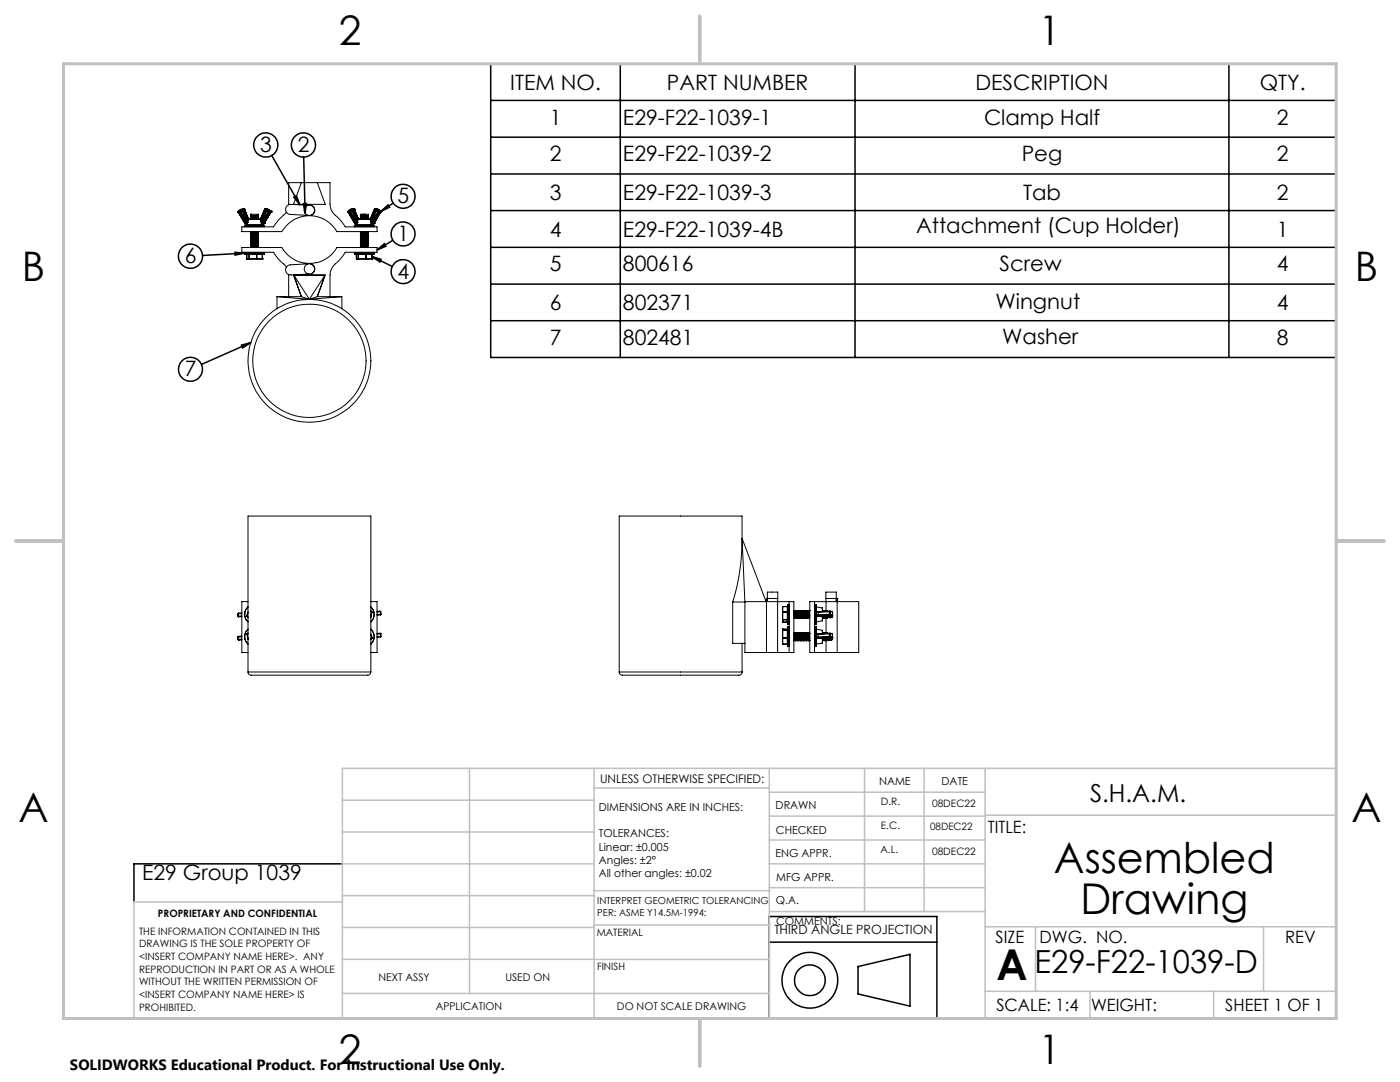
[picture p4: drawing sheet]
<svg xmlns="http://www.w3.org/2000/svg" width="279mm" height="216mm" viewBox="0 0 279 216" stroke-linecap="round" stroke-linejoin="round" font-family="sans-serif">
<g fill="none" stroke="#000" stroke-width=".2">
<path d="M60.1 36.4l-1.5 4.4h6.3l-1.6-4.4M47.5 42.3h.1M47.5 42.3l1.4 2.3M47.5 42.2v.1M47.5 42.2h.1M47.6 42.2l-.1 .1M47.6 42.2l1.4 2.3M47.8 42.4h.1M47.8 42.4l1.2 2M47.8 42.1v.3M47.8 42.1h.1M47.8 42.1l.2 .1"/>
<path d="M47.9 42.4l1.1 1.7M48 42.2l-.1 .2M48 42.2l.1 .1M48.1 42.3l-.2 .1M48.1 42.3l1 1.7M48.3 42l.2 .1M48.3 42l-.3 .2M48.3 42l.1 .2M48.4 42.2l-.3 .1M48.4 42.2l.7 1.8M48.4 41.9l.2 .1M48.4 41.9l-.6 .2"/>
<path d="M48.4 41.9h.1M48.4 41.9l-.1 .1M48.5 41.7h.1M48.5 41.7h.2M48.5 42.1l-.1 .1M48.5 42.1l.8 1.8M48.6 41.8a1.09 1.09 0 0 0-1 .4M48.6 42h.1M48.6 42l-.1 .1M48.6 41.8l.9 2.1M48.6 42l.8 1.9M48.6 41.7v.1"/>
<path d="M48.6 41.7l.1 .1M48.6 41.7a1.16 1.16 0 0 0-1.1 .5M48.6 41.7h.1M48.6 41.7l.2 .1M48.7 41.7l.1 .1M48.7 41.8h-.1M48.7 41.8l.8 1.8M48.7 41.8h.1M48.8 41.8h.1M48.8 41.8l.8 1.8M48.8 50.7h.1M48.8 45h4"/>
<path d="M48.8 45.2v.1M48.8 50.4h4M48.8 50.7h4M48.8 45.2h4M48.8 45v.2M48.8 50.4v.3M48.8 50.3v.1M48.9 44.6h.1M48.9 44.6l.4 .3M49 44.5l.3 .3M49 44.5l-.1 .1M49 44.1v.3"/>
<path d="M49 44.4h.1M49.1 44l.2 .1M49.1 44l-.1 .1M49.1 44h.2M49.1 44h.1M49.2 50.7h.1M49.2 51.6v.1M49.2 51.6h.1M49.2 50.7h3.2M49.2 50.7v.9M49.2 51.6h3.2M49.3 44.9h.1"/>
<path d="M49.3 44.8v.1M49.3 44.8h.1M49.3 43.9v.1M49.3 44.1h-.3M49.3 43.9l-.2 .1M49.3 43.9h.1M49.3 44h.1M49.3 44v.1M49.3 44.1l.1 .2M49.4 44.9h2.8M49.4 44.9h.1M49.4 44.4l-.2 .2-.2-.2"/>
<path d="M49.4 44.4h.1M49.4 44.4l-.1 .2-.3-.2M49.4 44.4h-.4M49.4 44.8v.1M49.4 44.9h-.1M49.4 43.9v.1M49.4 43.9h.1M49.4 44h.1M49.4 44v.3M49.5 43.9h.1M49.5 43.6v.3M49.5 43.6v.1"/>
<path d="M49.5 43.6h.1M49.5 43.6l.1 .1M49.5 43.9l-.2 .9M49.5 43.9l-.1 .9M49.5 43.7h.1M49.6 43.6h.1M49.6 43.7h2.4M49.6 43.7h-.1M49.6 43.7l-.1 .2M49.6 43.7h.1M49.6 43.7h2.3M49.7 50.7h.1"/>
<path d="M49.7 51.6v.1M49.7 51.6h.1M49.7 50.7v.9M50 43.3l.2 .2M50 46.2l.2 .2M50 46.5l.2 .2M50 46.8l.2 .2M50 47.1l.2 .2M50 47.4l.2 .2M50 47.7l.2 .2M50 48l.2 .3M50 48.4l.2 .2"/>
<path d="M50 48.7l.2 .2M50 49l.2 .2M50 42.8l.2 .1M50 46.2h.1M50 43.3h.1M50 43.6h.1M50 46.8h.1M50 47.1h.1M50 47.8h.1M50 48.1h.1M50 48.7h.1M50 49.4h.1"/>
<path d="M50 43.6v.1M50 49.3v.1M50 43.3v.1M50 47.1v.1M50 48.7v.1M50.1 43h-.1M50.1 46.5h-.1M50.1 47.4l-.1 .1M50.1 48.4h-.1M50.1 49l-.1 .1M50.2 43.6l-.2 .1M50.2 47.1l-.2 .1"/>
<path d="M50.2 48l-.2 .1M50.2 49.3l-.2 .1M50.2 43.2v.1M50.2 43.5v.1M50.2 46.4v.1M50.2 46.7v.1M50.2 47v.1M50.2 47.3v.1M50.2 47.6v.1M50.2 47.9v.1M50.2 48.3v.1M50.2 48.6v.1"/>
<path d="M50.2 48.9v.1M50.2 49.2v.1M50.2 42.9v.1M50.2 43.5l-.2 .1M50.2 46.4l-.2 .1M50.2 46.7l-.2 .1M50.2 47l-.2 .1M50.2 47.3l-.2 .1M50.2 47.6l-.2 .1M50.2 47.9l-.2 .1M50.2 48.3l-.2 .1M50.2 48.6l-.2 .1"/>
<path d="M50.2 48.9l-.2 .1M50.2 49.2l-.2 .1M50.2 43.2l-.2 .1M50.2 42.9h.1M50.2 43.3h-.2M50.2 43.6h-.2M50.2 47.1h-.2M50.2 47.4h-.2M50.2 47.7h-.2M50.2 48h-.2M50.2 49h-.2M50.2 49.3h-.2"/>
<path d="M50.2 42.8h-.2v.3l.2 .1M50.2 42.8v.2h-.2h.2M50.2 42.8h-.2M50.2 42.8h1.4v.1M50.3 46.2l-.3 .1M51.2 50.7h.1M51.2 51.6h.1M51.2 50.7v.9M51.3 50.7h.1M51.4 43.1l.2 .1-1.6 .2 .2-.1M51.4 46.3l.2 .1-1.6 .1h.2M51.4 46.6l.2 .1-1.6 .1h.2"/>
<path d="M51.4 47.2l.2 .1-1.6 .2 .2-.1M51.4 48.2l.2 .1-1.6 .1h.2M51.4 43.4l.2 .1M51.4 46.9l.2 .1M51.4 47.6l.2 .1M51.4 47.9l.2 .1M51.4 48.5l.2 .1M51.4 48.8l.2 .1M51.4 49.1l.2 .1-1.6 .2M51.4 43.4h.1M51.4 46.3l-1.2 .1M51.4 46.5v.1"/>
<path d="M51.4 46.8v.1M51.4 47.2h.1M51.4 47.5v.1M51.4 47.8v.1M51.4 48.1v.1M51.4 48.4v.1M51.4 48.8h.1M51.4 49.1h.1M51.4 49.4h.1M51.4 43v.1M51.4 46.5l.2 .1M51.4 46.8l.2 .2"/>
<path d="M51.4 47.2l.2 .1M51.4 47.5l.2 .1M51.4 47.8l.2 .1M51.4 48.1l.2 .1M51.4 48.4l.2 .1M51.4 49.1l.2 .1M51.4 43l.2 .1M51.4 43l-1.2 .2M51.4 43.4l-1.2 .1M51.4 43.7h-.1M51.4 46.5l-1.2 .2M51.4 46.8l-1.2 .2"/>
<path d="M51.4 47.2l-1.2 .1M51.4 47.5l-1.2 .1M51.4 47.8l-1.2 .1M51.4 48.1l-1.2 .2M51.4 48.4l-1.2 .2M51.4 48.8l-1.2 .1M51.4 49.1l-1.2 .1M51.4 43.1l-1.2 .2M51.4 43.4l-1.2 .2M51.4 46.3l-1.2 .2M51.4 46.6l-1.2 .2M51.4 46.9l-1.2 .2"/>
<path d="M51.4 47.2l-1.2 .2M51.4 47.6l-1.2 .1M51.4 47.9l-1.2 .1M51.4 48.2l-1.2 .2M51.4 48.5l-1.2 .2M51.4 48.8l-1.2 .2M51.4 49.1l-1.2 .2M51.4 43.7h.1M51.4 46.2l.2 .1M51.5 43.1h.1M51.5 43.5h.1M51.5 46.3h.1"/>
<path d="M51.5 46.6h.1M51.5 47h.1M51.5 47.3h.1M51.5 47.6h.1M51.5 47.9h.1M51.5 48.2h.1M51.5 48.5h.1M51.5 48.9h.1M51.5 49.2h.1M51.5 43.2h.1M51.5 46.4h.1M51.5 46.7h.1"/>
<path d="M51.5 48.3h.1M51.5 48.6h.1M51.6 43.3l-.2 .1M51.6 43.6l-.2 .1M51.6 46.4l-.2 .1M51.6 46.7l-.2 .1M51.6 47.1l-.2 .1M51.6 47.4l-.2 .1M51.6 47.7l-.2 .1M51.6 48l-.2 .1M51.6 48.3l-.2 .1M51.6 48.6l-.2 .2"/>
<path d="M51.6 49l-.2 .1M51.6 49.3l-.2 .1M51.6 42.9l-.2 .1M51.6 47.7l-1.6 .1 .2-.1M51.6 48.6l-1.6 .2 .2-.1M51.6 48.9l-1.6 .2 .2-.1M51.6 42.9l-1.6 .2M51.6 43.3l-1.6 .1M51.6 43.6l-1.4 .1M51.6 46.4l-1.6 .2M51.6 46.7l-1.6 .2M51.6 47.1l-1.6 .1"/>
<path d="M51.6 47.4l-1.6 .2M51.6 47.7l-1.6 .2M51.6 48l-1.6 .2M51.6 48.3l-1.6 .2M51.6 48.6l-1.6 .2M51.6 49l-1.6 .1M51.6 49.3l-1.3 .1M51.6 43.5l-1.6 .2M51.6 47l-1.6 .2M51.6 48l-1.6 .1M51.6 43.1v.2M51.6 43.5v.1"/>
<path d="M51.6 46.3v.1M51.6 46.6v.1M51.6 47v.1M51.6 47.3v.1M51.6 47.6v.1M51.6 47.9v.1M51.6 48.2v.1M51.6 48.5v.1M51.6 48.9v.1M51.6 49.2v.1M51.9 43.7h.1M52 43.9l.2 .9"/>
<path d="M52 43.9h.1M52 43.7h.1M52 43.7v.2M52 43.6v.1M52 43.6h.1M52.1 43.9l.1 .9M52.1 43.6v.3M52.1 43.6l-.1 .1M52.1 44h.1M52.1 44l.1 .3M52.1 43.9v.1M52.1 43.9h.1"/>
<path d="M52.1 43.9h.2M52.2 44.8v.1M52.2 44.8h.1M52.2 44.4l.1 .2 .2-.2M52.2 44.4h.1M52.2 44.3v.1M52.2 44.9h.1M52.2 44.4h.3M52.2 44.8l.1 .1M52.3 44.9h.1M52.2 44l.1 .1M52.3 44.9h-.1"/>
<path d="M52.3 44.1h.3M52.3 43.9l-.1 .1M52.3 43.9l.1 .1M52.3 44.1l-.1 .2M52.3 50.7h.1M52.4 51.6l-3.2 .1M52.4 51.6h.1M52.4 50.7h.1M52.4 50.7v.9M52.4 44l.2 .1M52.4 44l-.1 .1M52.4 44h-.2"/>
<path d="M52.4 44h.1M52.5 44.4h.1M52.6 44.5l.1 .1M52.6 44.5l-.4 .3M52.6 44.1l-.1 .3M52.7 44.6l-.4 .3M52.7 44.6h.1M52.7 50.3l.1 .1M52.8 50.7h-3.9M52.8 45.2l-.1 .1M52.8 45v.2M52.8 50.4v.3"/>
<path d="M52.8 41.8l-.9 1.9M52.8 41.8h.2M52.8 41.8h.1M52.8 41.8l-.8 1.8M52.9 41.7h.1M52.9 41.7l-.1 .1M52.9 41.7a1.16 1.16 0 0 1 1.1 .5M52.9 41.7l.1 .1M52.9 42h.1M52.9 42l-.8 1.9M53 41.8l.5 .1 .4 .3M53 42v.1"/>
<path d="M53 41.8l-.9 2.1M53 42l-.9 1.9M53 42.1l.2 .1M53 42.1l-.7 1.8M53.1 41.7h.1M53.1 41.7h-.2M53.1 41.7l.6 .1 .4 .4M53.1 41.9l.7 .2M53.1 41.9l-.2 .1M53.1 41.9l.6 .2M53.1 41.9l.1 .1M53.1 41.9l-.1 .1"/>
<path d="M53.1 41.9h.1M53.2 42l.4 .2M53.2 42l-.2 .1M53.2 42.2l.3 .1M53.2 42v.2M53.2 42.2l-.8 1.8M53.5 42.3l.1 .1M53.5 42.3l-1.1 1.7M53.6 42.2v.2M53.6 42.2l-.1 .1M53.6 42.4l-1 1.7M53.7 42.1l.1 .3"/>
<path d="M53.7 42.1h.1M53.7 42.1l-.1 .1M53.8 42.1v.3M53.8 42.4h.1M53.8 42.4h-.2M53.8 42.4l-1.3 2M53.9 42.2l.1 .1M53.9 42.2l-1.3 2.3M54 42.2h-.1M54 42.2v.1M54 42.3l-1.3 2.3M54 42.3h.1"/>
<path d="M54 42.2h.1M54.1 42.2v.1M54.1 42.3h.1M54.1 42.2h.1M54.1 42.3l-1.4 2.3M55.3 59.2l6.4 .5M55.3 59.2v2.4M55.3 59.2h4.8M57.1 53.3l-.5-.7a7.5 7.5 0 0 1-2-2.3h-6.3v-.9h7.9a6.4 6.4 0 0 0 11 0h8v.9h-6.3l-1.1 1.6a5 5 0 0 0-1.9 2.3v5M57.6 40.9v-4.5h8.3v4.3a3.5 3.5 0 0 0 1.6 2.8l1.4 1.8h6.3v.9h-8a6.4 6.4 0 0 0-11 0h-7.9v-.9h6.3a10.5 10.5 0 0 1 2.4-2.8l.1-.2M57.6 54.8v4.4M58.7 55l1.4 4.2"/>
<path d="M58.7 55l.1-.1h5.9l.1 .1M58.7 55l3 4.7M60.1 59.2l1.6 .5M60.1 59.2l-1.5-4.3h6.3l-1.6 4.3M61.5 52.6l-3.5 .2a1.01 1.01 0 0 0-1 1.1 1.01 1.01 0 0 0 1.1 1l3.5-.2M61.6 41l-3.5-.2a1.01 1.01 0 0 0-1.1 .9 1.01 1.01 0 0 0 1 1.1l3.5 .2M62 52.6a1.03 1.03 0 0 1 .8 1 1.03 1.03 0 0 1-.7 1M62.1 41a1.01 1.01 0 0 1 .7 1 1.01 1.01 0 0 1-.8 1M63.3 59.2l-1.6 .5M63.3 59.2h4.9M64.8 55l-1.5 4.2M64.8 55l-3.1 4.7"/>
<path d="M68.2 59.2l-6.5 .5M68.2 59.2v2.4M69.4 42.2v.1M69.4 42.2h.1M69.4 42.3l1.4 2.3M69.5 42.2l-.1 .1M69.5 42.2l1.4 2.3M69.7 42.4h.1M69.7 42.4l1.2 2M69.7 42.1v.3M69.7 42.1h.1M69.7 42.1l.2 .1"/>
<path d="M69.8 42.4l1.1 1.7M69.9 42.2l-.1 .2M69.9 42.2l.1 .1M70 42.3l-.2 .1M70 42.3l1 1.7M70.2 42l.2 .1M70.2 42l-.3 .2M70.2 42l.1 .2M70.3 42.2l-.3 .1M70.3 42.2l.7 1.8M70.3 41.9l.2 .1M70.3 41.9l-.6 .2"/>
<path d="M70.3 41.9h.1M70.3 41.9l-.1 .1M70.4 41.7h.1M70.4 41.7l-.4 .1M70.4 42.1l-.1 .1M70.4 41.7h.2M70.4 42.1l.8 1.8M70.5 41.8a1.09 1.09 0 0 0-1 .4M70.5 42h.1M70.5 42l-.1 .1M70.5 41.8l.9 2.1M70.5 42l.8 1.9"/>
<path d="M70.6 41.7l.1 .1M70.6 41.7l-.1 .1M70.6 41.7a1.16 1.16 0 0 0-1.2 .5M70.6 41.7h.1M70.7 41.8h-.2M70.7 41.8h.1M70.7 41.8l.7 1.8M70.7 41.8l.8 1.8M70.7 45.2l.1 .1M70.7 45h4M70.7 50.7h4M70.7 45.2h4"/>
<path d="M70.7 50.4h4M70.7 45v.2M70.7 50.4v.3M70.8 50.3l-.1 .1M70.8 44.6h.1M70.8 44.6l.4 .3M70.9 44.5l.3 .3M70.9 44.5l-.1 .1M70.9 44.1v.3M70.9 44.4h.1M71 44l.2 .1M71 44l-.1 .1"/>
<path d="M71 44h.2M71 44h.1M71.1 50.7h.1M71.1 51.6h3.2M71.1 51.6h.1M71.1 50.7h3.2M71.1 50.7v.9M71.2 44.9h.1M71.2 51.6h.1M71.2 44.8h.1M71.2 44.8v.1M71.2 43.9v.1"/>
<path d="M71.2 44.1h-.3M71.2 43.9l-.2 .1M71.2 50.7h.1M71.2 44v.1M71.2 50.7v.9M71.2 43.9h.1M71.2 44h.1M71.2 44.1l.1 .2M71.3 44.9h.1M71.3 44.9h2.8M71.3 44.4l-.1 .2-.3-.2M71.3 44.4h.1"/>
<path d="M71.3 44.4h-.4M71.3 44.8v.1M71.3 44.9h-.1M71.3 43.9v.4M71.3 43.9h.1M71.3 43.9v.1M71.3 44v.3M71.4 43.9h.1M71.4 43.6v.3M71.4 43.6v.1M71.4 43.6l.1 .1M71.4 43.6h.1"/>
<path d="M71.4 43.9l-.2 .9M71.4 43.9l-.1 .9M71.4 43.7h.1M71.5 43.6h.1M71.5 43.7l-.1 .2M71.5 43.7h2.4M71.5 43.7h-.1M71.5 43.7h2.3M71.5 43.7h.1M71.5 51.6h.1M71.5 50.7h.1M71.5 50.7v.9"/>
<path d="M71.9 43.1l.2 .2M71.9 43.5l.2 .1M71.9 46.3l.2 .1M71.9 46.6l.2 .1M71.9 47l.2 .1M71.9 47.3l.2 .1M71.9 47.6l.2 .1M71.9 47.9l.2 .1M71.9 48.2l.2 .1M71.9 48.5l.2 .1M71.9 48.9l.2 .1M71.9 49.2l.2 .1"/>
<path d="M71.9 43.5l1.6-.2-1.4 .3M71.9 47l1.6-.2-1.4 .3M71.9 47.9l1.6-.1-1.4 .2M71.9 48.5l1.6-.1-1.4 .2M71.9 43.3l.1 .1M71.9 43.6l.1 .1M71.9 46.5h.1M71.9 46.8h.1M71.9 47.1l.1 .1M71.9 47.4l.1 .1M71.9 47.7l.1 .1M71.9 48l.1 .1"/>
<path d="M71.9 48.4h.1M71.9 48.7l.1 .1M71.9 49l.1 .1M71.9 49.3l.1 .1M71.9 43h.1M71.9 43.1h.1M71.9 43.4v.1M71.9 43.6h.1M71.9 46.3h.1M71.9 46.4v.1M71.9 46.6h.1M71.9 46.9v.1"/>
<path d="M71.9 47.1h.1M71.9 47.2v.1M71.9 47.4h.1M71.9 47.6h.1M71.9 47.9h.1M71.9 48h.1M71.9 48.2h.1M71.9 48.3v.1M71.9 48.5h.1M71.9 48.8v.1M71.9 49h.1M71.9 49.1v.1"/>
<path d="M71.9 49.3h.1M72 46.2l-.1 .1M72 43.5h-.1M72 46.4h-.1M72 46.7h-.1M72 47h-.1M72 47.3h-.1M72 47.6l-.1 .1M72 47.9l-.1 .1M72 48.3h-.1M72 48.6h-.1M72 48.9h-.1"/>
<path d="M72 49.2h-.1M72 43.2h-.1M72 43.2l-.1 .1M72 43.5l-.1 .1M72 46.7l-.1 .1M72 47l-.1 .1M72 47.3l-.1 .1M72 47.7h-.1M72 48h-.1M72 48.6l-.1 .1M72 48.9l-.1 .1M72 49.2l-.1 .1"/>
<path d="M72.1 43.3h.1M72.1 43.6h.1M72.1 46.4v.1M72.1 46.7v.1M72.1 47.1h.1M72.1 47.4h.1M72.1 47.7v.1M72.1 48v.1M72.1 48.3v.1M72.1 48.6v.1M72.1 49h.1M72.1 49.3v.1"/>
<path d="M72.1 42.9v.1M72.1 42.9l-.2 .1M72.1 43.3h-.2M72.1 43.6h-.2M72.1 46.4l-.2 .1M72.1 46.7l-.2 .1M72.1 47.1h-.2M72.1 47.4h-.2M72.1 47.7h-.2M72.1 48h-.2M72.1 48.3l-.2 .1M72.1 48.6l-.2 .1"/>
<path d="M72.1 49h-.2M72.1 49.3h-.2M72.1 43.3l-.2 .1M72.1 43.6l-.1 .1M72.1 46.5l-.2 .1M72.1 46.8l-.2 .1M72.1 47.1l-.2 .1M72.1 47.4l-.2 .2M72.1 47.8l-.2 .1M72.1 48.1l-.2 .1M72.1 48.4l-.2 .1M72.1 48.7l-.2 .1"/>
<path d="M72.1 49l-.2 .1M72.1 43l-.2 .1M72.1 49.4h-.1M72.3 46.2l-.4 .1M72.7 43.7l.8-.1-.1 .1M72.8 42.8l-.7 .1M72.8 42.9l-.7 .1M72.8 42.9v.1M72.8 42.8v.1M72.8 42.8h-.9l.2 .1M72.8 43l-.9 .1M72.8 42.8h.7v.2"/>
<path d="M72.8 42.8h-.9v.2M72.8 42.8h.1M72.8 42.8v.2M72.9 49.4h.6h-.1M72.9 46.2l-1 .1M73 50.7h.1M73 51.6h.1M73 50.7v.9M73.1 50.7h.1M73.3 46.6l.2-.1-1.6 .1M73.3 47.2l.2-.1-1.6 .2M73.3 47.5l.2-.1-1.6 .2"/>
<path d="M73.3 48.2l.2-.1-1.6 .1M73.3 48.8l.2-.1-1.6 .2M73.3 49.1l.2-.1-1.6 .2M73.3 43.1l.2-.1-1.6 .1M73.3 43.1l-1.2 .2M73.3 46.3l-1.2 .1M73.3 46.6l-1.2 .1M73.3 47.2l-1.2 .2M73.3 47.6l-1.2 .1M73.3 48.2l-1.2 .1M73.3 48.8l-1.2 .2M73.3 49.1l-1.2 .2"/>
<path d="M73.3 43.2l-1.2 .1M73.3 43.5l-1.2 .1M73.3 46.4l-1.2 .1M73.3 46.7l-1.2 .1M73.3 47l-1.2 .1M73.3 47.3l-1.2 .1M73.3 47.6l-1.2 .2M73.3 47.9l-1.2 .2M73.3 48.3l-1.2 .1M73.3 48.6l-1.2 .1M73.3 48.9l-1.2 .1M73.3 49.2l-1.2 .2"/>
<path d="M73.3 46.3l.2 .2-1.6 .1M73.3 46.6l.2 .2-1.6 .1M73.3 47.3l.2 .1-1.6 .2M73.3 48.2l.2 .2-1.6 .1M73.3 48.9l.2 .1-1.6 .1M73.3 49.2l.2 .1-1.2 .1M73.3 43.1l.2 .2-1.6 .1M73.3 46.2v.2M73.3 46.6v.1M73.3 47.2v.1M73.3 47.5v.1M73.3 48.2v.1"/>
<path d="M73.3 48.8v.1M73.3 49.1v.1M73.3 43.1v.1M73.3 43.1h.2l-.1 .1M73.3 46.3h.2l-.1 .1M73.3 46.6h.2l-.1 .1M73.3 47.3l.2-.1-.1 .1M73.3 48.2h.2l-.1 .1M73.3 48.9l.2-.1-.1 .1M73.3 49.2l.2-.1-.1 .1M73.4 47.6h.1h-.2l.2 .1-1.6 .2M73.4 46.2h-.1"/>
<path d="M73.4 43l-.1 .1M73.4 46.5l-.1 .1M73.4 47.2h-.1M73.4 47.5l-.1 .1M73.4 48.1l-.1 .1M73.4 48.8h-.1M73.4 49.1h-.1M73.4 43.4h.1M73.4 43.7h.1M73.4 46.8l.1 .1M73.4 47.8h.1M73.4 48.4l.1 .1"/>
<path d="M73.4 46.2l-.1 .1M73.5 43.4l-.2 .1 .2 .1-1.3 .1M73.5 46.9l-.2 .1 .2 .1-1.6 .1M73.5 47.9h-.2l.2 .1-1.6 .2M73.5 48.5h-.2l.2 .2-1.6 .1M73.5 43.4l-.2 .1M73.5 46.9l-.2 .1M73.5 47.8l-.2 .1M73.5 48.5l-.2 .1M73.5 43.4l-.1 .1M73.5 46.9l-.1 .1M73.5 47.9h-.1"/>
<path d="M73.5 48.5l-.1 .1M73.5 43.1h.1M73.5 43.3h.1M73.5 43.4h.1M73.5 43.6h.1M73.5 46.2v.1M73.5 46.4v.1M73.5 46.6h.1M73.5 46.7v.1M73.5 46.9h.1M73.5 47.1h.1M73.5 47.2h.1"/>
<path d="M73.5 47.4h.1M73.5 47.5v.1M73.5 47.7h.1M73.5 47.8v.1M73.5 48h.1M73.5 48.2h.1M73.5 48.3v.1M73.5 48.5h.1M73.5 48.6v.1M73.5 48.8h.1M73.5 49h.1M73.5 49.1h.1"/>
<path d="M73.5 49.3h.1M73.8 43.7h.1M73.9 43.7v.2M73.9 43.7h.1M73.9 43.9l.2 .9M73.9 43.9h.1M73.9 43.6v.1M73.9 43.6h.1M74 43.9l.2 .9M74 43.6v.3M74 43.6l-.1 .1M74 43.9v.1"/>
<path d="M74 43.9h.1M74 44h.1M74 44l.1 .3M74 43.9h.2M74 44h.2M74.1 44.9h-.1M74.1 44.8v.1M74.1 44.4l.1 .2 .2-.2M74.1 44.8h.1M74.1 44.9h.1M74.1 44.4h.1M74.1 44.3v.1"/>
<path d="M74.1 44.4h.3M74.2 44.8v.1M74.2 44.9h.1M74.2 43.9l.1 .1M74.2 44.1h.3M74.2 43.9v.1M74.2 44v.1M74.2 44.1l-.1 .2M74.2 50.7h.1M74.2 51.6v.1M74.2 51.6h.1M74.2 50.7v.9"/>
<path d="M74.3 50.7h.1M74.3 51.6h.1M74.3 50.7v.9M74.3 44l.2 .1M74.3 44l-.1 .1M74.3 44h-.1M74.3 44h.1M74.4 44.4h.1M74.5 44.5l.1 .1M74.5 44.5l-.3 .3M74.5 44.1l-.1 .3M74.6 44.6l-.4 .3"/>
<path d="M74.6 44.6h.1M74.6 50.3l.1 .1M74.7 45.2l-.1 .1M74.7 45v.2M74.7 50.4v.3M74.7 41.8l-.8 1.9M74.7 41.8h.1M74.7 41.8l-.8 1.8M74.8 41.7l-.1 .1M74.8 41.7a1.16 1.16 0 0 1 1.2 .5M74.8 41.8a1.09 1.09 0 0 1 1 .4M74.8 41.7v.1"/>
<path d="M74.8 42h.1M74.8 41.7h.1M74.8 41.8l-.8 2.1M74.8 42l-.8 1.9M74.9 42v.1M74.9 42l-.9 1.9M74.9 42.1l.2 .1M74.9 42.1l-.7 1.8M75 41.7h-.2M75 41.7h.1M75 41.7l.5 .1M75 41.9l.6 .2"/>
<path d="M75 41.9l-.2 .1M75 41.9l.1 .1M75 41.9l-.1 .1M75 41.7l.5 .1 .5 .4M75 41.9h.1M75.1 42.2l.3 .1M75.1 42.2l-.8 1.8M75.1 42l.4 .2M75.1 42l-.2 .1M75.1 42v.2M75.4 42.3l.1 .1M75.4 42.3l-1.1 1.7"/>
<path d="M75.5 42.2v.2M75.5 42.2l-.1 .1M75.5 42.4l-1 1.7M75.6 43l-1 1.6M75.6 42.1l.1 .3M75.6 42.1h.1M75.6 42.1l-.1 .1M75.7 42.4h.1M75.7 42.4h-.2M75.7 42.4l-1.3 2M75.8 42.2l.2 .1M75.8 42.2l-1.3 2.3"/>
<path d="M76 42.2v.1M76 42.2h-.2M76 42.3h.1M76 42.2h.1M76 42.3l-1.4 2.3M148.1 107.4v-4.4h-24.5v31.1M148.1 107.4a42.1 42.1 0 0 1-1.9 12.7M148.1 107.4l.6 12.7h-2.5M148.1 107.4l4.7 12.4M152.8 119.8v.3M152.8 119.8l.1 .3M153 119.4h.1"/>
<path d="M153 119.4v10.8M153.1 119.4h2.1M153.1 119.4v-1.3h2.1v1.3M153.2 119.4v.7M155.2 119.4v10.8M164.9 119.4h1.9M164.9 119.4l-.1-1.3h2.1v1.3M164.9 119.4v2.4M166.8 119.4h.3M166.9 119.4v.7M167.1 119.4h.1M167.1 119.4v10.8"/>
<path d="M47.5 122.9l.1 .2M47.5 122.9h.1M47.5 122.4h.1M47.5 127.1h.1M47.5 122.4v.5M47.5 127.1v.5M47.5 127.1l.1 .5M47.5 122.4h.8M47.5 127.6l.2 .1M47.5 127.6h.1M47.5 122.9h.8M47.6 127.6l.1 .1"/>
<path d="M47.6 122.3l-.1 .1M47.6 127l-.1 .1M48.3 123l-.7 .1M48.3 122.3h-.7M48.3 126.9l-.7 .1M48.3 127.7h-.6M48.3 127l-.8 .1M48.3 127.5l-.7 .1M48.8 122.4l.2 1.1 .5 .6M48.9 122.4v.8l.6 .8M49.2 122.9v.1M49.2 122.9h.1"/>
<path d="M49.2 122.9l.3 .3M49.3 126.5l.2 1.2M49.3 126.5h.1M49.3 126.5l.2 1M49.5 134.1a.81 .81 0 0 0 1.2 .6h22.5a.66 .66 0 0 0 .8-.6M49.5 134.1v-31.1h24.5v31.1M49.5 121.1l-.5 .6-.2 .7M49.5 125.5a2.04 2.04 0 0 0 0 3.1M49.5 134.1h24.5M49.5 121.1l-.5 .6-.1 .7M49.5 125.6a1.95 1.95 0 0 0 0 2.9M49.5 122.1l-.3 .8"/>
<path d="M49.5 126.3l-.2 .2M49.5 120.1h-1.2v10.1h1.2M49.5 122.2l-.3 .7M49.5 126.4l-.2 .1M74 121.1a2.04 2.04 0 0 1 0 3M74 125.5a2.04 2.04 0 0 1 0 3.1M74 121.1a1.95 1.95 0 0 1 0 2.9M74 125.6a1.95 1.95 0 0 1 0 2.9M74 121.9l.2 .2M74 126.5l.3 .8M74 120.1h1.2v10.1h-1.2M74 122l.2 .1"/>
<path d="M74 126.6l.3 .7M74.2 122.1h.1M74.2 122.1l-.2 .9M74.2 122.1l-.2 1.1M74.3 127.3h.1M74.3 127.3l-.3 .3M75.8 126.4l.2 .1M75.8 122l.2 .1M75.8 126.4h-.6M75.8 122h-.6M75.9 127.1l-.7 .1M75.9 122.7l-.7 .1"/>
<path d="M76 126.5h.1M76 122.1h.1M76 126.5v.5M76 122.1v.5M76 126.5h-.8M76 122.1h-.8M76 127l-.1 .1M76 122.6l-.1 .1M76 127h.1M76 122.6h.1M76 127h-.8M76 122.6h-.8"/>
<path d="M123.6 134.1a.81 .81 0 0 0 1.1 .6h22.6a.66 .66 0 0 0 .8-.6M123.6 134.1h24.5M146.2 120.1v8.3h2.5M148.1 128.4v5.7M153 130.2h2.2M155.2 130.2h2.3M156.2 128.5v.1M156.2 128.5h.9M156.2 121v3.1M156.2 125.6v2.9M156.2 122.1h.9M156.2 122.1h.1"/>
<path d="M156.2 123.6v.1M156.2 124.1h.1M156.2 127.3h.1M156.2 125.8h.1M156.2 121h.1M156.2 125.6v3M156.2 125.6h.1M156.2 121h.9M156.2 124.1h.9M156.2 128.6h.9M156.2 125.6h.9M156.2 127.3h.9"/>
<path d="M156.2 123.7h.9M156.2 125.8h.9M157.1 121l.1 .1M157.1 124.1h.1M157.1 128.5v.1M157.1 125.6h.1M157.1 122.1h.1M157.1 123.6v.1M157.1 123.6l-.9 .1M157.1 127.3h.1M157.1 125.8h.1M157.1 121h.1"/>
<path d="M157.1 121v3.1M157.1 125.6v2.9M157.2 120.6v4M157.2 125.1v3.9M157.2 120.6h.2M157.2 124.6h.2M157.2 125.1h.2M157.2 129h.2M157.4 120.6l.1 .1M157.4 120.6v4M157.4 125.1v3.9M157.5 124.5l-.1 .1"/>
<path d="M157.5 125.1h.1M157.5 129h-.1M157.5 120.1h-8.8v10.1h4.3M157.5 120.1h.9v10.1h-.9M157.5 120.1v10.1M158.4 123.2h.1M158.4 127.8h.1M158.4 126.4h.1M158.4 123l.1 .2M158.4 127.4l.1 .4M158.4 126.4l.2 1.3M158.5 121.8l.1 1.6 .2-.2"/>
<path d="M158.5 123.2l.1 .2M158.5 121.8h.1M158.5 123.2l-.1 .1M158.5 121.8l.1 .2M158.5 121.8l.1 1.6M158.5 121.8v.2M158.5 122l.2 .1 .1 1.1M158.5 126.3v.1M158.5 122l.2 1.2M158.5 126.3h.1M158.6 127.7l.1 .1M158.6 127.7l-.1 .1"/>
<path d="M158.6 127.7h.1l-.2-1.3 .1-.1 .1 1.5M158.6 123.4h.1M158.6 122h.1M158.6 126.3l.3 1.4M158.6 123.3l.1 .1M158.6 126.3l.2 1.5M158.7 127.7v.1M158.7 121.8l-.1 .2M158.7 127.8h.1M158.7 121.8h.1M158.8 123.2l.1 .2M158.8 123.2l-.1 .2"/>
<path d="M158.8 121.8l.1 1.6M158.8 121.8h.1M158.8 121.8l.1 .2M158.9 122l.1 .1 .1 1.1M158.9 126.3l-.1 .1M158.9 122l.1 1.2M158.9 126.3h.1M158.9 127.7l-.1 .1M158.9 127.7h.1M158.9 123.4h.1M158.9 127.7l.1 .1M158.9 126.3l-.1 .1 .2 1.3h-.1"/>
<path d="M158.9 126.3l.2 1.5M158.9 122h.1M159 126.3l.2 1.4M159 123.3v.1M159 126.3l.1 1.5M159 121.8l-.1 .2M159 127.8h.1M159 121.8h.1M159.1 127.8h.1M159.1 121.8l.1 1.6 .2-.2M159.1 123.2l-.2 .2M159.1 123.2l.1 .2"/>
<path d="M159.1 123.2l-.1 .2M159.1 121.8h.1M159.1 121.8l.1 .2M159.1 121.8l.1 1.6M159.2 122h.1M159.2 126.3l-.1 .1M159.2 122l.1 1.2M159.2 126.3h.1M159.2 127.7l.1 .1M159.2 127.7l-.1 .1M159.2 123.4h.1M159.2 126.3l-.1 .1 .2 1.3h-.1"/>
<path d="M159.2 126.3l.2 1.5M159.3 126.3l.2 1.4M159.3 122l.1 1.2M159.3 123.3v.1M159.3 126.3l.2 1.5M159.3 127.7v.1M159.3 121.8l-.1 .2M159.3 127.7l.1 .1M159.3 127.8h.2M159.3 121.8h.1M159.4 121.8l.1 1.6M159.4 121.8h.1"/>
<path d="M159.4 127.8h.1M159.4 121.8l.2 1.6 .1-.2M159.4 123.2l.1 .2M159.4 123.2l-.1 .2M159.5 121.8l.1 .2M159.5 121.8v.2M159.5 122l.1 .1 .1 1.1M159.5 126.3v.1M159.5 122l.2 1.2M159.5 126.3h.1M159.5 127.7l.2 .1M159.5 127.7v.1"/>
<path d="M159.5 127.7h.1l-.1-1.3 .1-.1 .1 1.5M159.5 123.4h.1M159.6 122h.1M159.6 126.3l.2 1.4M159.6 123.3v.1M159.6 126.3l.2 1.5M159.6 127.7l.1 .1M159.7 121.8l-.1 .2M159.7 127.7v.1M159.7 127.8h.1M159.7 121.8h.1M159.7 123.2l.1 .2"/>
<path d="M159.7 123.2l-.1 .2M159.7 121.8l.2 1.6M159.8 121.8l.1 .2M159.8 121.8v1.6M159.8 121.8v.2M159.8 122l.1 .1 .2 1.1M159.8 126.3v.1M159.8 122l.2 1.2M159.8 126.3h.1M159.8 127.7v.1M159.8 127.7h.1M159.8 123.4h.1"/>
<path d="M159.9 127.7l.1 .1M159.9 126.3l-.1 .1 .1 1.3h-.1M159.9 126.3l.1 1.5M159.9 122h.1M159.9 126.3l.3 1.4M159.9 123.3v.1M159.9 126.3l.2 1.5M160 121.8l-.1 .2M160 127.7v.1M160 127.8h.1M160 121.8h.1M160 121.8l.2 1.6"/>
<path d="M160.1 121.8l.1 1.6 .2-.2M160.1 123.2l-.2 .2M160.1 123.2l.1 .2M160.1 121.8h.1M160.1 121.8l.1 .2M160.1 121.8v.2M160.1 122l.2 .1 .1 1.1M160.1 126.3v.1M160.1 122l.2 1.2M160.1 126.3h.1M160.2 127.7l.1 .1M160.2 127.7l-.1 .1"/>
<path d="M160.2 127.7h.1l-.2-1.3 .1-.1 .1 1.5M160.2 123.4h.1M160.2 122h.1M160.2 126.3l.3 1.4M160.2 123.3l.1 .1M160.2 126.3l.2 1.5M160.3 127.7v.1M160.3 121.8l-.1 .2M160.3 127.8h.1M160.3 121.8h.1M160.3 121.8l.2 1.6M160.4 121.8l.1 1.6 .2-.2"/>
<path d="M160.4 123.2l.1 .2M160.4 123.2l-.1 .2M160.4 121.8h.1M160.4 121.8l.1 .2M160.4 121.8v.2M160.4 122l.2 .1 .1 1.1M160.4 126.3v.1M160.4 122l.2 1.2M160.4 126.3h.1M160.5 127.7l.1 .1M160.5 127.7l-.1 .1M160.5 127.7h.1l-.2-1.3 .1-.1 .2 1.5"/>
<path d="M160.5 123.4h.1M160.5 122h.1M160.5 126.3l.3 1.4M160.5 123.3l.1 .1M160.5 126.3l.2 1.5M160.6 121.8l-.1 .2M160.6 127.8h.1M160.6 121.8h.1M160.7 127.8h.1M160.7 121.8l.1 1.6 .2-.2M160.7 123.2l.1 .2M160.7 123.2l-.1 .2"/>
<path d="M160.7 121.8h.1M160.7 121.8l.1 .2M160.7 121.8l.1 1.6M160.8 122h.1M160.8 126.3l-.1 .1M160.8 122l.1 1.2M160.8 126.3h.1M160.8 127.7l.1 .1M160.8 127.7l-.1 .1M160.8 123.4h.1M160.8 126.3l-.1 .1 .2 1.3h-.1M160.8 126.3l.2 1.5"/>
<path d="M160.9 126.3l.2 1.4M160.9 122l.1 1.2M160.9 123.3v.1M160.9 126.3l.1 1.5M160.9 127.7v.1M160.9 121.8l-.1 .2M160.9 127.7l.1 .1M160.9 127.8h.1M160.9 121.8h.1M161 121.8l.1 1.6M161 121.8h.1M161 127.8h.1"/>
<path d="M161 121.8l.1 1.6 .2-.2M161 123.2l.1 .2M161 123.2l-.1 .2M161 121.8l.1 .2M161.1 122l.1 .1 .1 1.1M161.1 126.3l-.1 .1M161.1 122l.2 1.2M161.1 126.3h.1M161.1 127.7l.2 .1M161.1 127.7l-.1 .1M161.1 127.7h.1l-.2-1.3 .1-.1 .2 1.5M161.1 123.4h.1"/>
<path d="M161.1 122h.1M161.2 126.3l.2 1.4M161.2 123.3v.1M161.2 126.3l.2 1.5M161.2 127.7l.1 .1M161.3 121.8l-.2 .2M161.3 127.7v.1M161.3 127.8h.1M161.3 121.8h.1M161.3 121.8l.1 1.6M161.3 123.2l.1 .2M161.3 123.2l-.1 .2"/>
<path d="M161.3 121.8l.2 1.6M161.4 121.8l.1 .2M161.4 121.8v.2M161.4 122l.1 .1 .1 .9M161.4 126.3v.1M161.4 122l.2 1.2M161.4 126.3h.1M161.4 127.7v.1M161.4 127.7h.1M161.4 123.4h.1M161.5 127.7l.1 .1M161.5 126.3l-.1 .1 .1 1.3h-.1"/>
<path d="M161.5 126.3l.1 1.5M161.5 122h.1M161.5 126.3l.1 .1M161.5 123.3v.1M161.5 126.3l.1 1.1M161.6 121.8l-.1 .2M161.6 127.7v.1zM161.6 121.8h.1M161.6 123.2l-.1 .2M161.6 123.3l-.1 .1M161.6 126.4h.1M162.6 124.5v.1"/>
<path d="M162.6 129h.1M162.6 120.1h8.8v10.1h-4.3M162.6 130.2h2.3M162.6 120.1h-1v10.1h1M162.6 120.1v10.1M162.6 120.6v.1M162.6 125.1h.1M162.6 120.6v4M162.6 125.1v3.9M162.6 120.6h.2M162.6 124.6h.2M162.6 125.1h.2"/>
<path d="M162.6 129h.2M162.8 120.6v4M162.8 125.1v3.9M162.9 128.5h.1M162.9 124v.1M162.9 126.6h.1M162.9 127.1h.1M162.9 127.3h.1M162.9 122.2h.1M162.9 122.7h.1M162.9 122.9h.1M162.9 122.8h.1"/>
<path d="M162.9 123.2h.1M162.9 123.2l.1 .2M162.9 127.1v.1M162.9 126.6v.5M162.9 127.2h.1M162.9 126.5v.1M162.9 126.5h.1M162.9 122.7v.1M162.9 122.2v.5M162.9 122.2h.4M162.9 122.1v.1M162.9 122.1h.1"/>
<path d="M162.9 127.2v.1M162.9 122.8v.1M162.9 125.6h.1M162.9 121.1h.1M162.9 127.2l.2 .1M162.9 122.8h.2M162.9 127.3v1.2M162.9 125.6v.9M162.9 122.9v1.2M162.9 121.1v1M162.9 125.6l1.2 .2M162.9 121.1l1.2 .2"/>
<path d="M163 127.3l1 .1M163 126.5h.1M163 122.9h1M163 122.1h.1M163 126.5h.4M163 122.1h.5M163.1 127.3h-.1M163.1 122.8l-.1 .1M163.1 126.5h-.2M163.1 122.1h-.2M163.1 127.3h1M163.1 122.8l.9 .1"/>
<path d="M163.2 122.8h.2zM163.3 127.1l.1 .1M163.3 127.1h-.4M163.3 126.6h-.4M163.3 122.7l.1 .1M163.3 122.7h-.4M163.3 122.2v.5M163.3 126.6v.5M163.3 126.5v.1M163.3 122.1v.1M163.4 127.2l-.3 .1M163.4 127.2h-.2l.2 .1"/>
<path d="M163.4 126.5h-.3M163.4 122.8h-.3M163.4 122.1h-.3M163.4 127.2h.1M163.4 122.8h.1M163.4 127.3h.1M163.4 122.8h-.2h.7M163.5 127.3h.1M163.5 122.8h.1M163.5 122.8l.3 .1M163.8 122.8h-.3M163.8 127.2h.1"/>
<path d="M163.8 127.2l-.3 .1M163.8 127.3h.2M163.8 127.3h.1M163.8 122.8h.1M163.8 127.2l.1 .1M163.9 122.8h.1M163.9 122.8l-.1 .1M163.9 127.3h.1M163.9 127.2h.1M163.9 127.2v.1M164 122.8l-.2 .1M164 122.9h.1"/>
<path d="M164.1 122.8l-.1 .1M164.1 125.8l.1 .6M164.1 121.3v.7M164.1 123.2h.1M164.1 123.2l.2 .2M164.1 127.3h.1M164.1 122.9h.1M164.1 127.3v1M164.1 125.8v.6M164.1 122.9v1M164.1 128.3l-1.2 .2M164.1 123.9l-1.2 .2"/>
<path d="M164.1 127.3l-.1 .1M164.1 122.8v.1M164.1 121.8l.1 .2zM164.1 122.8l.1 .4M164.1 127.2l.1 .6M164.1 127.7l.1 .1M164.1 127.8h.1M164.2 122.8l.1 .6M164.3 127.3v.4M164.3 122h.1M164.3 127.7l-.1 .1M164.3 122.8v.6"/>
<path d="M164.3 123.4h.1M164.3 123.4l.1-.2 .2 .2M164.3 126.3l-.1 .1M164.3 127.3l.1 .4h-.1M164.3 126.3l.1 .1M164.3 126.3h.1M164.4 126.3l.1 .1M164.4 122.8v.4M164.4 126.3v.1M164.4 127.3l.1 .5M164.4 121.8h.1M164.5 126.4h.1"/>
<path d="M164.5 121.8v.2M164.5 122.8v.4M164.5 127.2v.6M164.6 122h.1M164.6 127.2v.5M164.6 127.7l-.1 .1M164.6 127.7h.1M164.6 123.4v-.6v.6M164.6 123.4h.1M164.6 123.4l.1-.2 .2 .2M164.6 126.3l-.1 .1M164.6 126.3l.1 .1v-.1"/>
<path d="M164.6 127.2l.1 .5M164.6 126.3h.1M164.7 126.3l.1 .1M164.7 122.8v.4M164.7 127.2l.1 .6h.3M164.7 121.8h.1M164.8 121.8v.2M164.8 122.8v.4M164.8 127.2v.6M164.8 121.8h.3M164.8 121.8h.1M164.8 127.8h.3"/>
<path d="M164.9 123.3v3.1l.1-.1M164.9 122.8v.6M164.9 130.2h2.2M164.9 127.8v2.4M164.9 127.2v.4M164.9 127.6l-.1 .2M164.9 127.6h.1M165 127.2v.4M165 126.3v.1M165 126.3l.1 .1M165 127.6l.1 .2M165.1 127.2v.6"/>
<path d="M165.1 121.8v.2M165.1 122.8v.6h-.2M165.1 121.8h.1M165.1 127.7h.5M165.1 123.1l.7 .1M165.1 123.2h.5M165.1 123.1l.9 .1M165.1 127.5h1M165.1 127.6h.4M165.1 123h1M165.1 123.2h.4M165.5 127.1h.2"/>
<path d="M165.5 127.1h.1M165.5 127.7h.2M165.5 127.7h.1M165.5 127.6v.1M165.5 127.6h.2M165.5 122.7h.2M165.5 122.7h.1M165.5 123.2h.2M165.5 123.2h.1M165.5 127.1l-2.1 .1M165.5 122.7l-2.1 .1M165.5 127.7h-.4h.4"/>
<path d="M165.5 123.1v.1M165.5 127l.1 .1M165.5 127h.2M165.5 126.5h.2M165.5 122.6l.1 .1M165.5 122.6h.2M165.5 122.1h.2M165.5 127.6h.1M165.5 122.1v.5M165.5 126.5v.5M165.5 127l-2.2 .1M165.5 126.5l-2.2 .1"/>
<path d="M165.5 122.6l-2.2 .1M165.5 122.1l-2.2 .1M165.6 126.4h.1M165.6 126.4l.6 .1M165.6 127.7h.1M165.6 122h.1M165.6 122h.4l.2 .2M165.6 123.2h.1M165.6 127.1l.4 .1M165.6 122.7l.4 .1M165.6 126.4l-.1 .1M165.6 126.4l.1 .1"/>
<path d="M165.6 127.6h.1M165.6 122l-.1 .1M165.6 122l.1 .1M165.6 126.4l-2.3 .1M165.6 122l-2.3 .1M165.6 127.1l-2.2 .1M165.6 122.7l-2.2 .1M165.7 127h.5l-.1 .2M165.7 126.5h.5v1.1l-.6 .1M165.7 122.6h.5l-.1 .2M165.7 127l-.1 .1M165.7 127.6v.1"/>
<path d="M165.7 122.6l-.1 .1M165.7 123.2h.1M165.7 127.1h.1M165.7 127.6h.1M165.7 122.1l.5 .1M165.7 122.1v.5M165.7 126.5v.5M165.7 127.1h.2M165.7 127.1l.3 .1M165.7 127.7h.1M165.7 122.7l.3 .1M165.7 122.7h.1"/>
<path d="M165.7 122.7l.2 .1M165.7 127.1l.1 .1M165.7 122.7l.1 .1M165.7 127.1l-1.8 .1M165.7 122.7l-1.8 .1M165.8 122.7l.1 .1M165.8 127.6h.1M165.8 123.2h.1M165.8 127.2h.2M165.8 127.2h.1M165.8 127.6h.2M165.8 122.8h.1"/>
<path d="M165.8 123.2h.2M165.8 127.6h-.7h.9M165.8 127.2l-1.9 .1M165.8 122.8h-1.8M165.9 127.1v.1M165.9 127.6h.1M165.9 123.2h.1M165.9 127.6l-.2 .1M165.9 123.2h-.2M165.9 127.2h.1M165.9 122.8h.1M166 127.6l-.3 .1"/>
<path d="M166 122.8h-.2M166 123.2h-.3M166 127.2l-2 .2M166 127.6l-.4 .1M166 123.2h-.4M166 127.2h.1M166 122.8h.1M166 127.2l-2 .1M166 122.8l-2 .1M166.1 127.2h-.1M166.1 122.8h-.1M166.1 127.5l-.1 .1"/>
<path d="M166.1 123l-.1 .2M166.1 123h.1M166.1 122.8v.2M166.1 127.2v.3M166.2 123l-.6 .2M166.2 123l-.2 .2M166.2 122.2v.8"/>
<circle cx="61.7" cy="42" r="1.03"/>
<circle cx="61.8" cy="53.7" r="1.03"/>
<circle cx="61.8" cy="72" r="11.3"/>
<circle cx="61.8" cy="72" r="12.3"/>
</g>
<g fill="none" stroke="#000" stroke-width=".3">
<path d="M97.9 12.7h168.8v58.6h-168.8zM123.8 12.7v58.6M170.6 12.7v58.6M245.3 12.7v58.6M54.2 31l5.6 9.9M58.6 39.3l.6-.2 .6 1.8zM60.6 31.3l.3 11.2M97.9 20h168.8M97.9 27.4h168.8M97.9 34.7h168.8M46.9 50.3l1.9 .2-1.9 .4zM48.8 50.5l-8.4 .5"/>
<path d="M60.5 40.6h.6l-.2 1.9zM74.2 51.2l4.1 2M74.2 51.2l1.9 .6-.3 .5zM75.2 49.9l1.5-1.3 .3 .5zM76 42.2l1.4-1.3 .4 .4zM78.4 47.9l-3.2 2M78.5 40.5l-2.5 1.7M97.9 42h168.8M97.9 49.4h168.8M97.9 56.7h168.8M48.2 68.9l1.9-.5-1.7 1zM50.1 68.4l-9.9 4.3"/>
<path d="M97.9 64h168.8M68.3 172.4h-41.6v7.6M153.5 188h33.5M153.5 182.9h33.5v20.3h-33.5zM171.2 192.9l10.4-2.5v10.4l-10.4-2.5z"/>
<circle cx="53" cy="28.9" r="2.42"/>
<circle cx="60.6" cy="28.9" r="2.42"/>
<circle cx="80.5" cy="39.2" r="2.38"/>
<circle cx="38" cy="51.1" r="2.42"/>
<circle cx="80.5" cy="54.2" r="2.38"/>
<circle cx="80.5" cy="46.7" r="2.38"/>
<circle cx="38" cy="73.7" r="2.39"/>
<circle cx="161.6" cy="195.6" r="3.1"/>
<circle cx="161.6" cy="195.6" r="5.5"/>
</g>
<g fill="none" stroke="#c0c0c0" stroke-width=".3">
<path d="M68.3 159.7h50.3M93.7 153.3v44.9M118.6 153.3v49.9M118.6 157.2h34.9M153.5 153.3v49.9M153.5 158.1h43.1M172.5 153.3v28.6M184.4 153.3v28.6M196.6 153.3v49.9M266.7 153.3h-198.4v49.9M68.3 178.7h50.3M68.3 172.4h50.3"/>
<path d="M68.3 166h50.3M68.3 180h-41.6v23.2M118.6 177.7h35M153.5 167.6h43.1M153.5 162.8h43.1M153.5 172.4h43.1M153.5 177.1h43.1M196.6 162.7h70.1M68.3 198.2h85.2M68.3 191.4l85.2 .1M68.3 185.1h50.3M118.6 184.6h35"/>
<path d="M153.6 181.9h43M196.6 197.8h70.1M196.6 184.9h70.1M206.7 184.9v12.9M217.5 197.8v5.4M242.2 197.8v5.4M252.2 184.9v12.9"/>
</g>
<path d="M12.7 12.7h254v190.5h-254zM139.7 3.2v9.5M3.1 107.9h9.6M266.7 107.9h9.5M139.7 203.2v9.6" fill="none" stroke="#c0c0c0" stroke-width=".6"/>
<path d="M58.6 39.3l.6-.2 .6 1.8zM60.5 40.6h.6l-.2 1.9zM76 42.2l1.4-1.3 .4 .4zM75.2 49.9l1.5-1.3 .3 .5zM74.2 51.2l1.9 .6-.3 .5zM48.2 68.9l1.9-.5-1.7 1zM46.9 50.3l1.9 .2-1.9 .4z" fill="#000"/>
<g font-size="8.5">
<text x="210.3" y="174.2">Assembled</text>
<text x="215.6" y="182.3">Drawing</text>
<text x="198.9" y="195.5">A</text>
</g>
<g font-size="8.1">
<text x="67.6" y="8.9">2</text>
<text x="207.3" y="8.9">1</text>
<text x="4.4" y="56.1">B</text>
<text x="270.4" y="56.1">B</text>
<text x="3.7" y="164.1">A</text>
<text x="269.7" y="164.1">A</text>
<text x="67.6" y="212.4">2</text>
<text x="207.3" y="212.4">1</text>
</g>
<text font-size="6.3" x="206.5" y="194.1">E29-F22-1039-D</text>
<text font-size="4.9" x="217.6" y="160">S.H.A.M.</text>
<g font-size="4.2">
<text x="101.8" y="17.9">ITEM NO.</text>
<text x="133.1" y="17.9">PART NUMBER</text>
<text x="194.7" y="17.9">DESCRIPTION</text>
<text x="251.4" y="17.9">QTY.</text>
<text x="109.7" y="24.9">1</text>
<text x="124.3" y="24.9">E29-F22-1039-1</text>
<text x="196.4" y="24.9">Clamp Half</text>
<text x="254.8" y="24.9">2</text>
<text x="51.9" y="30.4">3</text>
<text x="59.4" y="30.4">2</text>
<text x="109.7" y="32.2">2</text>
<text x="124.3" y="32.2">E29-F22-1039-2</text>
<text x="203.9" y="32.2">Peg</text>
<text x="254.8" y="32.2">2</text>
<text x="79.3" y="40.6">5</text>
<text x="109.7" y="39.9">3</text>
<text x="124.3" y="39.9">E29-F22-1039-3</text>
<text x="204.2" y="39.9">Tab</text>
<text x="254.8" y="39.9">2</text>
<text x="109.7" y="47.2">4</text>
<text x="124.3" y="47.2">E29-F22-1039-4B</text>
<text x="182.8" y="46.6">Attachment (Cup Holder)</text>
<text x="254.8" y="47.2">1</text>
<text x="36.9" y="52.5">6</text>
<text x="79.3" y="48.1">1</text>
<text x="79.3" y="55.6">4</text>
<text x="109.7" y="54.2">5</text>
<text x="124.3" y="54.2">800616</text>
<text x="199.5" y="54.2">Screw</text>
<text x="254.8" y="54.2">4</text>
<text x="109.7" y="61.9">6</text>
<text x="124.3" y="61.9">802371</text>
<text x="198.7" y="61.7">Wingnut</text>
<text x="254.8" y="61.9">4</text>
<text x="109.7" y="68.8">7</text>
<text x="124.3" y="68.8">802481</text>
<text x="200" y="68.7">Washer</text>
<text x="254.8" y="68.8">8</text>
<text x="36.9" y="75.1">7</text>
<text x="28.4" y="175.6">E29 Group 1039</text>
</g>
<g font-size="3.4">
<text x="197.1" y="166.2">TITLE:</text>
<text x="198.7" y="188.1">SIZE</text>
<text x="207.5" y="188.1">DWG. NO.</text>
<text x="256.5" y="188.2">REV</text>
<text x="198.8" y="201.7">SCALE: 1:4</text>
<text x="217.7" y="201.8">WEIGHT:</text>
<text x="244.5" y="201.7">SHEET 1 OF 1</text>
</g>
<text font-size="3" x="14" y="213.5">SOLIDWORKS Educational Product. For Instructional Use Only.</text>
<text font-size="2.5" x="154.5" y="186.4">THIRD ANGLE PROJECTION</text>
<text font-size="2.4" x="119.8" y="156.2">UNLESS OTHERWISE SPECIFIED:</text>
<g font-size="2.2">
<text x="119.5" y="161.8">DIMENSIONS ARE IN INCHES:</text>
<text x="154.8" y="161.4">DRAWN</text>
<text x="175.4" y="156.6">NAME</text>
<text x="187.9" y="156.7">DATE</text>
<text x="119.5" y="167.1">TOLERANCES:</text>
<text x="154.9" y="166.3">CHECKED</text>
<text x="119.5" y="169.7">Linear: ±0.005</text>
<text x="119.5" y="172.4">Angles: ±2°</text>
<text x="154.8" y="171">ENG APPR.</text>
<text x="119.5" y="175">All other angles: ±0.02</text>
<text x="154.9" y="175.7">MFG APPR.</text>
<text x="154.9" y="180.4">Q.A.</text>
<text x="154.9" y="184.6">COMMENTS:</text>
</g>
<g font-size="2.1">
<text x="75.5" y="195.7">NEXT ASSY</text>
<text x="100.9" y="195.7">USED ON</text>
<text x="86.9" y="201.5">APPLICATION</text>
<text x="123.1" y="201.6">DO NOT SCALE DRAWING</text>
</g>
<g font-size="2">
<text x="175.8" y="160.6">D.R.</text>
<text x="186" y="160.9">08DEC22</text>
<text x="175.8" y="165.3">E.C.</text>
<text x="185.6" y="165.6">08DEC22</text>
<text x="175.7" y="170.3">A.L.</text>
<text x="186" y="170.7">08DEC22</text>
<text x="31.5" y="182.9">PROPRIETARY AND CONFIDENTIAL</text>
<text x="27.8" y="186.5">THE INFORMATION CONTAINED IN THIS</text>
<text x="27.8" y="189">DRAWING IS THE SOLE PROPERTY OF</text>
<text x="27.8" y="191.6">&lt;INSERT COMPANY NAME HERE&gt;. ANY</text>
<text x="119.1" y="186.7">MATERIAL</text>
<text x="27.8" y="194.1">REPRODUCTION IN PART OR AS A WHOLE</text>
<text x="27.8" y="196.6">WITHOUT THE WRITTEN PERMISSION OF</text>
<text x="119.1" y="193.5">FINISH</text>
<text x="27.8" y="199.1">&lt;INSERT COMPANY NAME HERE&gt; IS</text>
<text x="27.8" y="201.7">PROHIBITED.</text>
</g>
<g font-size="1.9">
<text x="119.2" y="180.5">INTERPRET GEOMETRIC TOLERANCING</text>
<text x="119.2" y="182.9">PER: ASME Y14.5M-1994:</text>
</g>
</svg>
